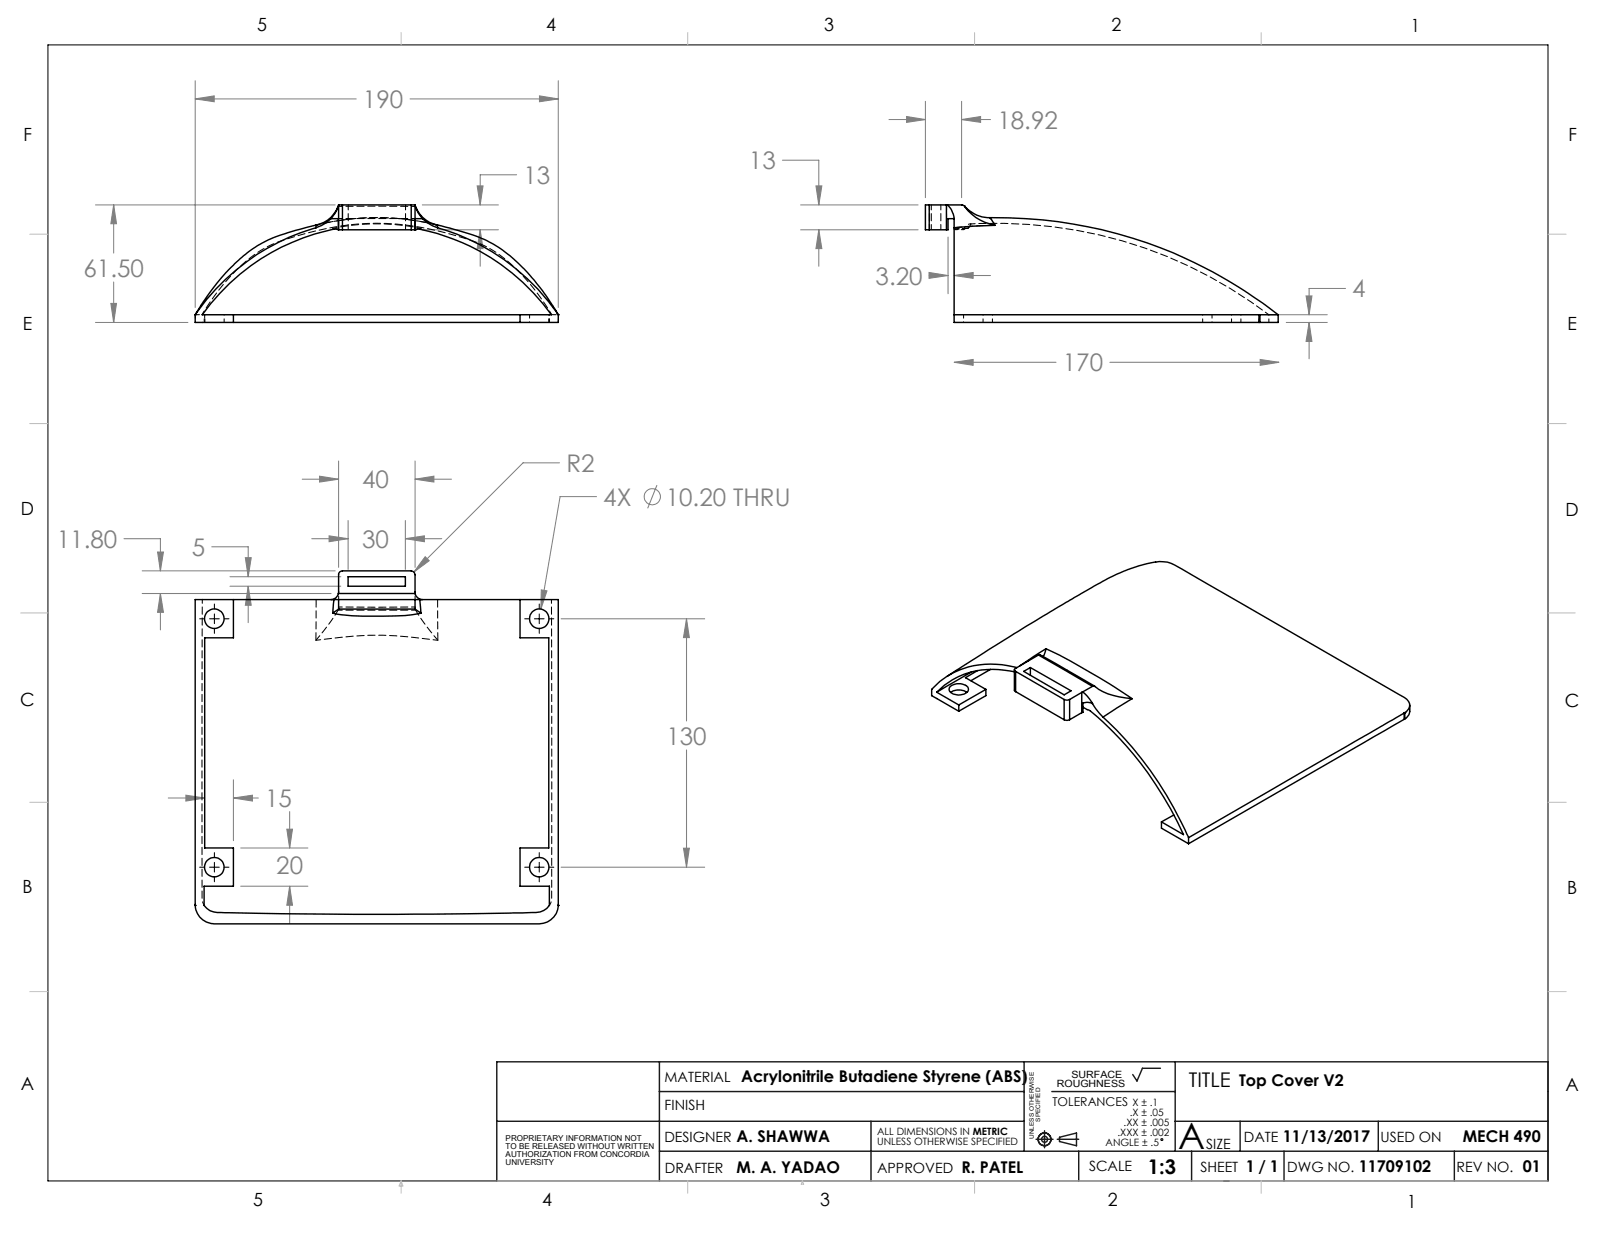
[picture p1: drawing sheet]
<svg xmlns="http://www.w3.org/2000/svg" width="279mm" height="216mm" viewBox="0 0 279 216" stroke-linecap="round" stroke-linejoin="round" font-family="sans-serif">
<g fill="none" stroke="#808080" stroke-width=".18">
<path d="M34 17.3l3.4-.6v1zM34 14.1v39.5M34 17.3h28.1M71.5 17.3h25.9M94.1 16.7l3.3 .6-3.3 .4zM97.4 14.1v39.5M161.4 17.7v16.8M167.7 17.7v16.8M16.7 35.7h41.8M19.8 35.7l.5 3.3h-1zM19.8 35.7v8.4M73.7 35.7h13.2"/>
<path d="M83.2 32.4h1l-.5 3.3zM90.1 30.5h-6.4v5.2M136.5 27.9h6.3v7.8M139.6 35.7h20.5M142.3 32.4h1l-.5 3.3zM155 20.8h6.4M158.1 20.3l3.3 .5-3.3 .5zM167.7 20.8l3.3-.5v1zM167.7 20.8h5.1M16.7 56.2h16.1M19.3 52.9h1l-.5 3.3zM19.8 49.2v7"/>
<path d="M73.7 40.1h13.2M83.7 40.1l.5 3.3h-1zM83.7 40.1v6.3M139.6 40.1h20.5M142.8 40.1l.5 3.3h-1zM142.8 40.1v6.3M162 47.5l3.3 .5-3.3 .5zM162.1 48h3.2M165.3 41.3v9.9M166.4 48l3.3-.5v1zM166.4 48h6.4M221 54.9h10.5"/>
<path d="M224.3 56.2h7.2M227.8 51.6h1l-.5 3.3zM228.3 56.2l.5 3.3h-1zM228.3 56.2v6.4M234.7 50.3h-6.4v4.6M166.4 63.2l3.3-.5v1zM166.4 63.2h17.8M193.6 63.2h29.5M219.8 62.7l3.3 .5-3.3 .5zM21.6 93.9h6.4v5.7M24.8 99.6h33.7M27.5 96.3h1l-.5 3.3z"/>
<path d="M36.9 95.4h6.4v5.2M42.8 97.3h1l-.5 3.3zM52.7 83.6h6.4M54.4 93.9h6.3M55.7 83l3.4 .6-3.4 .5zM57.4 93.5l3.3 .4-3.3 .6zM59.1 80.4v18.6M60.7 90.8v8.5M70.7 93.9l3.3-.4v1zM70.7 90.8v8.5M70.7 93.9h6.3M72.4 83.6l3.3-.6v1.1z"/>
<path d="M72.4 80.4v18.6M72.4 83.6h6.3M74.2 97.1l.7 .7-2.7 2zM97.6 80.7h-6.4l-19 19.1M104 86.6h-6.3l-3.4 19.6M114.6 84.6l-1.6 4.1M24.8 103.5h32.9M28 103.5l.5 3.3h-1zM28 103.5v6.4M40.1 100.6h19.3M40.1 102.2h19.3M43.3 102.2l.5 3.4h-1z"/>
<path d="M43.3 102.2v6.4M94.4 102.9l1 .1-1.1 3.2zM97.9 107.9h25M119.7 107.9l.5 3.3h-1zM119.7 107.9v17.8M29.4 139.2h6.3M32.4 138.7l3.3 .5-3.3 .5zM40.7 139.2l3.3-.5v1zM40.7 136v10.6M40.7 139.2h4.3M119.7 130.8v20.4M42 147.9h11.7"/>
<path d="M42 154.6h11.7M50 144.6h1l-.5 3.3zM50.5 154.6l.5 3.3h-1zM50.5 141.5v6.4M50.5 154.6v6.3M97.9 151.2h25M119.2 147.9h1l-.5 3.3z"/>
<circle cx="113.8" cy="86.6" r="1.41"/>
</g>
<g fill="none" stroke="#000" stroke-width=".18">
<path d="M8.4 7.8h261.6v198.2h-261.6zM34.8 107.9h.9M36.5 107.9h1.7M37.4 105.3v.9M37.4 107.1v1.7M37.4 109.6v.9M39.1 107.9h.8M91.5 107.9h.9M93.2 107.9h1.7M94.1 105.3v.9M94.1 107.1v1.7M94.1 109.6v.9"/>
<path d="M95.7 107.9h.9M34.8 151.2h.9M36.5 151.2h1.7M37.4 148.7v.8M37.4 150.4v1.7M37.4 152.9v.9M39.1 151.2h.8M91.5 151.2h.9M93.2 151.2h1.7M94.1 148.7v.8M94.1 150.4v1.7M94.1 152.9v.9"/>
<path d="M95.7 151.2h.9"/>
<circle cx="202.6" cy="198.7" r=".17"/>
</g>
<g fill="none" stroke="#191924" stroke-width=".25">
<path d="M86.6 195.5h92M115 185.2v20.8M115 190.4h63.6M151.9 195.5v10.5M178.6 185.2v15.6M180.7 198.7h3M182.2 197.2v3M183.4 190.4h21.6M184.4 198.7h3.7M184.8 198.3l2.9-.7v2.2l-2.9-.7zM202.4 186.3h-3.2l-.9 2.2-.7-1.1M205 185.2v15.6"/>
<path d="M205 195.5h65M216.3 195.5v5.3M240.4 195.5v5.3M86.6 206v-20.8h183.4v20.8M115 200.8h155M188.1 200.8v5.2M207.8 200.8v5.2M213.4 206h.9M223.9 200.8v5.2M253.6 200.8v5.2"/>
<circle cx="182.2" cy="198.7" r="1.11"/>
<circle cx="182.2" cy="198.7" r=".51"/>
</g>
<g fill="none" stroke="#c0c0c0" stroke-width=".18">
<path d="M70 5.7v2.1M119.9 5.7v2.1M170 5.7v2.1M220 5.7v2.1M5.2 40.9h3.2M270 40.9h3.2M5.2 73.9h3.2M270 73.9h3.2M3.6 106.9h4.8M270 106.9h4.7M5.2 139.9h3.2M270 139.9h3.2"/>
<path d="M5.2 172.9h3.2M270 172.9h3.2M70 206v2.1M70 206l.3 .8h-.7zM86.6 206h183.4M119.9 206v2.1M139.9 206l.3 .5h-.5zM170 206v2.1M220 206v2.1"/>
</g>
<path d="M34 17.3l3.4-.6v1zM94.1 16.7l3.3 .6-3.3 .4zM83.2 32.4h1l-.5 3.3zM83.7 40.1l.5 3.3h-1zM19.8 35.7l.5 3.3h-1zM19.3 52.9h1l-.5 3.3zM119.7 107.9l.5 3.3h-1zM119.2 147.9h1l-.5 3.3zM57.4 93.5l3.3 .4-3.3 .6zM70.7 93.9l3.3-.4v1zM42.8 97.3h1l-.5 3.3zM43.3 102.2l.5 3.4h-1zM94.4 102.9l-.1 3.3 1.1-3.2zM55.7 83l3.4 .6-3.4 .5zM72.4 83.6l3.3-.6v1.1zM27.5 96.3h1l-.5 3.3zM28 103.5l.5 3.3h-1zM50 144.6h1l-.5 3.3zM50.5 154.6l.5 3.3h-1zM40.7 139.2l3.3-.5v1zM32.4 138.7l3.3 .5-3.3 .5zM74.2 97.1l-2 2.7 2.7-2zM166.4 63.2l3.3-.5v1zM219.8 62.7l3.3 .5-3.3 .5zM142.3 32.4h1l-.5 3.3zM142.8 40.1l.5 3.3h-1zM166.4 48l3.3-.5v1zM162 47.5l3.3 .5-3.3 .5zM167.7 20.8l3.3-.5v1zM158.1 20.3l3.3 .5-3.3 .5zM227.8 51.6h1l-.5 3.3zM228.3 56.2l.5 3.3h-1z" fill="#808080"/>
<g fill="none" stroke="#000" stroke-width=".25">
<path d="M55.1 39.7a38.5 38.5 0 0 0-21.1 15.2M55.5 39.2l-1.9 .4a26.8 26.8 0 0 0-10.5 4.5 39 39 0 0 0-9.1 10.8M57.7 38.1a5.5 5.5 0 0 1-2.6 1.6M57.7 38.1h1.3M58.9 36a5.1 5.1 0 0 1-3.8 3.3v.4M59.1 35.7h.6M59.1 35.7l-.1 .1a4.9 4.9 0 0 1-1.3 2.3M59.1 35.7v4.4M59.7 35.7v4.4M59.7 35.7h12M71.7 35.7h.7M71.7 35.7v4.4"/>
<path d="M72.4 35.7l.6 1.4 .7 1M72.4 35.7v4.4M72.5 36a5.3 5.3 0 0 0 3.8 3.3v.4M73.7 38.1h-1.3M73.7 38.1a5.8 5.8 0 0 0 2.6 1.6M76 39.2a44.8 44.8 0 0 1 9.8 3.2 33.4 33.4 0 0 1 11 11.6l.6 .9M76.3 39.7a37.8 37.8 0 0 1 21.1 15.2M162.1 35.7h-.7v4.4h.7M162.1 35.7h5.6M162.1 35.7v4.4M166.4 39.7v15.2M166.4 39.7v-.3a3.7 3.7 0 0 0-1.3-3.7v4.4"/>
<path d="M166.4 38.1h-1.1v2h-.2M167.7 35.7l.5 .3M168.2 36l.1-.1a5.4 5.4 0 0 0 4.3 2.1M168.2 36a8.3 8.3 0 0 0 5.3 3.3M172.6 38a79.4 79.4 0 0 1 50.3 16.9M172.6 38l.9 1.3M173.5 39.3l-7.1 .4M34 54.9h.1M34 54.9v1.3h6.7M40.7 54.9v1.3M40.7 54.9h50M40.7 56.2h50"/>
<path d="M59 40.1h.1M59.1 40.1h.6M59.1 40.1a3.8 3.8 0 0 0-2.8 .3 37 37 0 0 0-21 14.5h5.4M59.7 40.1h12M71.7 40.1h.7M72.4 40.1h.1M72.4 40.1l.4-.1a36.6 36.6 0 0 1 23.4 14.9h-5.5v1.3h6.7v-1.3M97.4 54.9h.1M162.1 40.1h3M166.4 54.9h53.2M166.4 54.9v1.3h53.2M219.6 54.9h.1"/>
<path d="M219.6 56.2h.1M219.6 54.9v1.3M219.7 54.9h3.2M219.7 54.9v1.3M222.9 54.9v1.3h-3.2M40.7 104.6v6.6h-5v36.7h5v6.7h-5.1v3.3a2.95 2.95 0 0 0 3 1.2 1264.6 1264.6 0 0 0 54.9 0 2.9 2.9 0 0 0 2.3-1.2v-3.3h-5.1v-6.7h5v-36.7h-5v-6.6h6.7v53.3M40.7 104.6h-6.7v53.3M40.7 104.6h17.5M58 106.9a53.4 53.4 0 0 0 13.9 .3l1.5-.3M58.2 104.6l-.2 2.3M58.2 104.6h.9M59 103.5l.1-3.3a.66 .66 0 0 1 .6-.6h12a.73 .73 0 0 1 .7 .6v3.3"/>
<path d="M59 103.5a1.28 1.28 0 0 1-1.3 1.1M59 103.5h13.4M59.1 106.2l-1.1 .7M59.1 104.6v1.6M59.1 104.6h13.3M59.1 106.2h13.3M60.7 100.6h10v1.6h-10zM72.4 106.2l1 .7M72.4 104.6h.8M72.4 103.5a1.35 1.35 0 0 0 1.3 1.1M72.4 104.6v1.6M73.2 104.6l.2 2.3"/>
<path d="M73.2 104.6h17.5M165.2 117.9l13.4-8.4 11.5-6.8a32.3 32.3 0 0 1 12.1-4.8 6.3 6.3 0 0 1 3.9 1.3l37.9 21.9a2.36 2.36 0 0 1 1.9 2.1l-.2 .4-.7 .7M165.8 119.7a2.23 2.23 0 0 1 3.1 .3 1.15 1.15 0 0 1-1.4 1.2 1.69 1.69 0 0 1-2-1zM169.4 117.2l-6 3.5M170.5 116.9l-2.1 1.3 3.5 2M172.8 116.7l-3.5 2M176.9 117.2a14.2 14.2 0 0 0-13.5 3.5M176.9 116.8v3.6l.2 .2M177.1 117.1l8.5 4.9M177.1 117.1v3.5M177.3 116.4a15.2 15.2 0 0 0-13.4 2.5l-1.4 1.3v1.1l4.7 2.7M178.5 117.1l1.2-.7 7.1 4.1-1.2 .7z"/>
<path d="M179.7 116.4v1.4M181.1 114.2h.3l9.5 5.5M181.1 114.2l9.4 5.5M181.1 114.2l-4 2.4a.27 .27 0 0 0-.2 .2 .27 .27 0 0 0 .2 .3M182.4 113.1a120.3 120.3 0 0 1 15 8.7M182.4 113.1l-.3 1.2-.2 .2M182.4 113.1l-4.6 3M190.5 119.7l.2-.1a11.2 11.2 0 0 0 6.7 2.2M190.5 119.7l-1.8 1.1M163.4 120.7l3.8 2.2M165.8 120.8a2.56 2.56 0 0 1 2.8 0M167.2 122.9v1.1"/>
<path d="M171.9 120.2l-4.7 2.7M171.9 120.2v1.1l-4.7 2.7M177.1 120.6l8.5 4.9M185.6 122l.3 .1 .6-.1M185.6 125.5l.3 .1 .6-.1M185.6 122v3.5M186.5 122v3.5M188.7 120.8a2.23 2.23 0 0 1 1.4 1.2l.4 .7M188.7 120.8l-2.2 1.2M188.7 120.8v3.5M188.7 124.3l-2.2 1.2M188.9 123.3l1 .5a58.7 58.7 0 0 1 16.5 21.8l-3.8-2.3"/>
<path d="M190.5 122.7l.7 1 1.2 1.4M190.5 122.7a1.85 1.85 0 0 0-1.6-.1v1.6l-.2 .1M192.4 125.1a64.5 64.5 0 0 1 14.9 21M197.4 121.8l-5 3.3M244.9 124.4l-37.6 21.7M244.9 125.4l-37.6 21.7M244.9 124.4v1M245 124.3h.1M245 124.3l-.1 .1M245 124.3v1.1M245 125.4h-.1M245.9 123a2.37 2.37 0 0 1-.6 2.2l-.3 .2"/>
<path d="M34 157.9a3.5 3.5 0 0 0 3.7 3.2h54.6a8.9 8.9 0 0 0 3.2-.3 3.2 3.2 0 0 0 1.9-2.9M34 157.9h.1M97.4 157.9h.1M202.6 143.3v1.1l4.7 2.7M204.7 142.1l-2.1 1.2M207.3 146.1v1"/>
<circle cx="37.4" cy="107.9" r="1.71"/>
<circle cx="94" cy="107.9" r="1.7"/>
<circle cx="37.4" cy="151.2" r="1.71"/>
<circle cx="94" cy="151.2" r="1.7"/>
</g>
<path d="M71.7 38.4l.7 .1M165.1 35.7v4.3M166.4 40l2.4-.2M168.8 39.8l-2.4 .2M168.8 39.8h-.4l-.3 .2M60.7 40v-4.3M70.7 40v-4.3M162.1 40v-4.3M162.4 40v-4.3M164.1 40v-4.3M55.1 111.7a63.9 63.9 0 0 1 21.3 0" fill="none" stroke="#000" stroke-width=".18" stroke-dasharray="1.3 .6" stroke-dashoffset=".4"/>
<path d="M59 38.1h13.4M59.5 38.4l1.2-.1M68.9 38.1a44.4 44.4 0 0 0-13.4 1M35.3 104.5l-.1 50.1a6.9 6.9 0 0 0 .2 2.9l.2 .4M72.4 105.9h-13.3M96.2 104.5v50.1a6.9 6.9 0 0 1-.2 2.9l-.2 .4" fill="none" stroke="#000" stroke-width=".18" stroke-dasharray="1.3 .6" stroke-dashoffset=".6"/>
<g fill="none" stroke="#000" stroke-width=".18" stroke-dasharray="1.3 .6">
<path d="M55.1 39.3l.5-.2M58 39.8l.3 .2M73.2 40l.2-.2M76 39.1l-3.8-.7-3.2-.3M34.1 54.9h.1M34.1 56.2h.1M35.3 54.9h-.1M96.2 54.9h.1M97.4 54.9h.1M97.4 56.2h.1M166.4 56.2h.1M219.8 54.9h-.2"/>
<path d="M223 54.9h.1M223 56.2h.1M59.1 105.9l-.1 .5M72.5 106.4l-.1-.5"/>
</g>
<path d="M59 36h13.5M73.4 39.8a37.3 37.3 0 0 0-15.4 0M73.4 39.8h-.5l-.5 .2M75.5 39.1l.9 .2M168.6 39.8l-2.2 .1M34.1 54.9h1.1M59.1 40l-.6-.2h-.5M96.2 54.9a32.9 32.9 0 0 0-11-11.7 50.3 50.3 0 0 0-17.8-4.2 52.7 52.7 0 0 0-19.8 3.6 25.1 25.1 0 0 0-9.5 8.1l-2.9 4.2M96.3 54.9h1.1M221.3 54.9a78 78 0 0 0-52-15.8M59 106.4h13.5" fill="none" stroke="#000" stroke-width=".18" stroke-dasharray="1.3 .6" stroke-dashoffset=".5"/>
<path d="M60.7 38.3a40.7 40.7 0 0 1 11 .1" fill="none" stroke="#000" stroke-width=".18" stroke-dasharray="1.3 .6" stroke-dashoffset="-.2"/>
<g fill="none" stroke="#000" stroke-width=".18" stroke-dasharray="1.3 .6" stroke-dashoffset=".7">
<path d="M55.2 39.2l5.4-.9M34.1 54.9v1.3M35.6 56.2v-1.3M35.7 54.9v1.3M35.7 56.2v-1.3M39.1 56.2v-1.3M92.4 54.9v1.3M95.7 56.2v-1.3M95.8 56.2v-1.3M97.4 56.2v-1.3M168.1 54.9v1.3M171.5 56.2v-1.3"/>
<path d="M173.1 56.2v-1.3M209.8 56.2v-1.3M211.4 54.9v1.3M214.8 56.2v-1.3M216.4 56.2v-1.3M219.6 56.2v-1.3M221.3 56.2v-1.3M59.1 104.5v-1.3M72.4 104.5v-1.3"/>
</g>
<path d="M71.7 38.4l4.5 .8M55.1 111.7a37 37 0 0 0 3.9-5.3M72.5 106.4a37 37 0 0 0 3.9 5.3" fill="none" stroke="#000" stroke-width=".18" stroke-dasharray="1.3 .6" stroke-dashoffset=".2"/>
<path d="M166.4 39.7l7.1-.4M55.1 104.5v7.2M76.4 111.7l-.1-7.2" fill="none" stroke="#000" stroke-width=".18" stroke-dasharray="1.3 .6" stroke-dashoffset="-.1"/>
<path d="M168.8 39.8l.5-.8-.5 .8" fill="none" stroke="#000" stroke-width=".18" stroke-dasharray="1.3 .6" stroke-dashoffset="1"/>
<path d="M169.3 39a1.32 1.32 0 0 0-1.2 1M173.5 39.3l-.8-1.3M168.1 40h-1.7" fill="none" stroke="#000" stroke-width=".18" stroke-dasharray="1.3 .6" stroke-dashoffset=".8"/>
<text font-size="6.3" x="205.5" y="200.4">A</text>
<g font-size="4.2" fill="#808080">
<text x="63.3" y="18.8">190</text>
<text x="174" y="22.4">18.92</text>
<text x="130.6" y="29.5">13</text>
<text x="91.3" y="32.1">13</text>
<text x="14.6" y="48.2">61.50</text>
<text x="152.7" y="49.6">3.20</text>
<text x="235.8" y="51.9">4</text>
<text x="185.4" y="64.8">170</text>
<text x="98.8" y="82.3">R2</text>
<text x="63.2" y="85.2">40</text>
<text x="105.2" y="88.2">4X</text>
<text x="116.1" y="88.2">10.20 THRU</text>
<text x="9.9" y="95.5">11.80</text>
<text x="63.2" y="95.5">30</text>
<text x="33.4" y="96.9">5</text>
<text x="116.2" y="129.8">130</text>
<text x="46.2" y="140.8">15</text>
<text x="48.2" y="152.4">20</text>
</g>
<g font-size="3.5">
<text x="207.3" y="189.5">TITLE</text>
<text x="200.2" y="204.7">1:3</text>
</g>
<g font-size="3.2">
<text x="44.8" y="5.4">5</text>
<text x="95.3" y="5.3">4</text>
<text x="143.7" y="5.4">3</text>
<text x="193.9" y="5.4">2</text>
<text x="246.1" y="5.7">1</text>
<text x="4.1" y="24.5">F</text>
<text x="273.5" y="24.7">F</text>
<text x="4" y="57.5">E</text>
<text x="273.4" y="57.6">E</text>
<text x="3.6" y="89.8">D</text>
<text x="273.1" y="90">D</text>
<text x="3.5" y="123.1">C</text>
<text x="272.9" y="123.3">C</text>
<text x="3.9" y="155.7">B</text>
<text x="273.3" y="155.9">B</text>
<text x="3.6" y="190.2">A</text>
<text x="273" y="190.3">A</text>
<text x="44.2" y="210.4">5</text>
<text x="94.6" y="210.3">4</text>
<text x="143.1" y="210.4">3</text>
<text x="193.2" y="210.3">2</text>
<text x="245.4" y="210.6">1</text>
</g>
<g font-size="2.8">
<text x="129.3" y="188.7">Acrylonitrile Butadiene Styrene (ABS)</text>
<text x="216.1" y="189.5">Top Cover V2</text>
<text x="128.5" y="199.2">A. SHAWWA</text>
<text x="223.7" y="199.2">11/13/2017</text>
<text x="255.1" y="199.2">MECH 490</text>
<text x="128.5" y="204.5">M. A. YADAO</text>
<text x="167.7" y="204.5">R. PATEL</text>
<text x="217.3" y="204.4">1 / 1</text>
<text x="237" y="204.4">11709102</text>
<text x="265.6" y="204.4">01</text>
</g>
<g font-size="2.5">
<text x="115.9" y="188.7">MATERIAL</text>
<text x="115.9" y="193.6">FINISH</text>
<text x="115.9" y="199.2">DESIGNER</text>
<text x="210.4" y="200.4">SIZE</text>
<text x="216.9" y="199.2">DATE</text>
<text x="240.8" y="199.2">USED ON</text>
<text x="115.9" y="204.5">DRAFTER</text>
<text x="153" y="204.5">APPROVED</text>
<text x="189.9" y="204.3">SCALE</text>
<text x="209.4" y="204.4">SHEET</text>
<text x="224.5" y="204.4">DWG NO.</text>
<text x="254" y="204.4">REV NO.</text>
</g>
<text font-size="2.1" x="183.6" y="192.8">TOLERANCES</text>
<g font-size="1.8">
<text x="196" y="196.4">.XX ± .005</text>
<text x="197" y="194.6">.X ± .05</text>
<text x="197.5" y="192.8">X ± .1</text>
<text x="153" y="198">ALL DIMENSIONS IN METRIC</text>
<text x="153" y="199.8">UNLESS OTHERWISE SPECIFIED</text>
<text x="192.8" y="199.9">ANGLE ± .5</text>
<text x="194.9" y="198.1">.XXX ± .002</text>
</g>
<g font-size="1.7">
<text x="184.3" y="189.6">ROUGHNESS</text>
<text x="186.9" y="187.9">SURFACE</text>
</g>
<g font-size="1.4">
<text x="88.2" y="199">PROPRIETARY INFORMATION NOT</text>
<text x="88.2" y="200.4">TO BE RELEASED WITHOUT WRITTEN</text>
<text x="88.2" y="201.8">AUTHORIZATION FROM CONCORDIA</text>
<text x="88.2" y="203.3">UNIVERSITY</text>
</g>
<g font-size="1.1">
<text x="181.4" y="195.6" transform="rotate(-90 181.4 195.6)">SPECIFIED</text>
<text x="180.3" y="198.6" transform="rotate(-90 180.3 198.6)">UNLESS OTHERWISE</text>
</g>
</svg>
